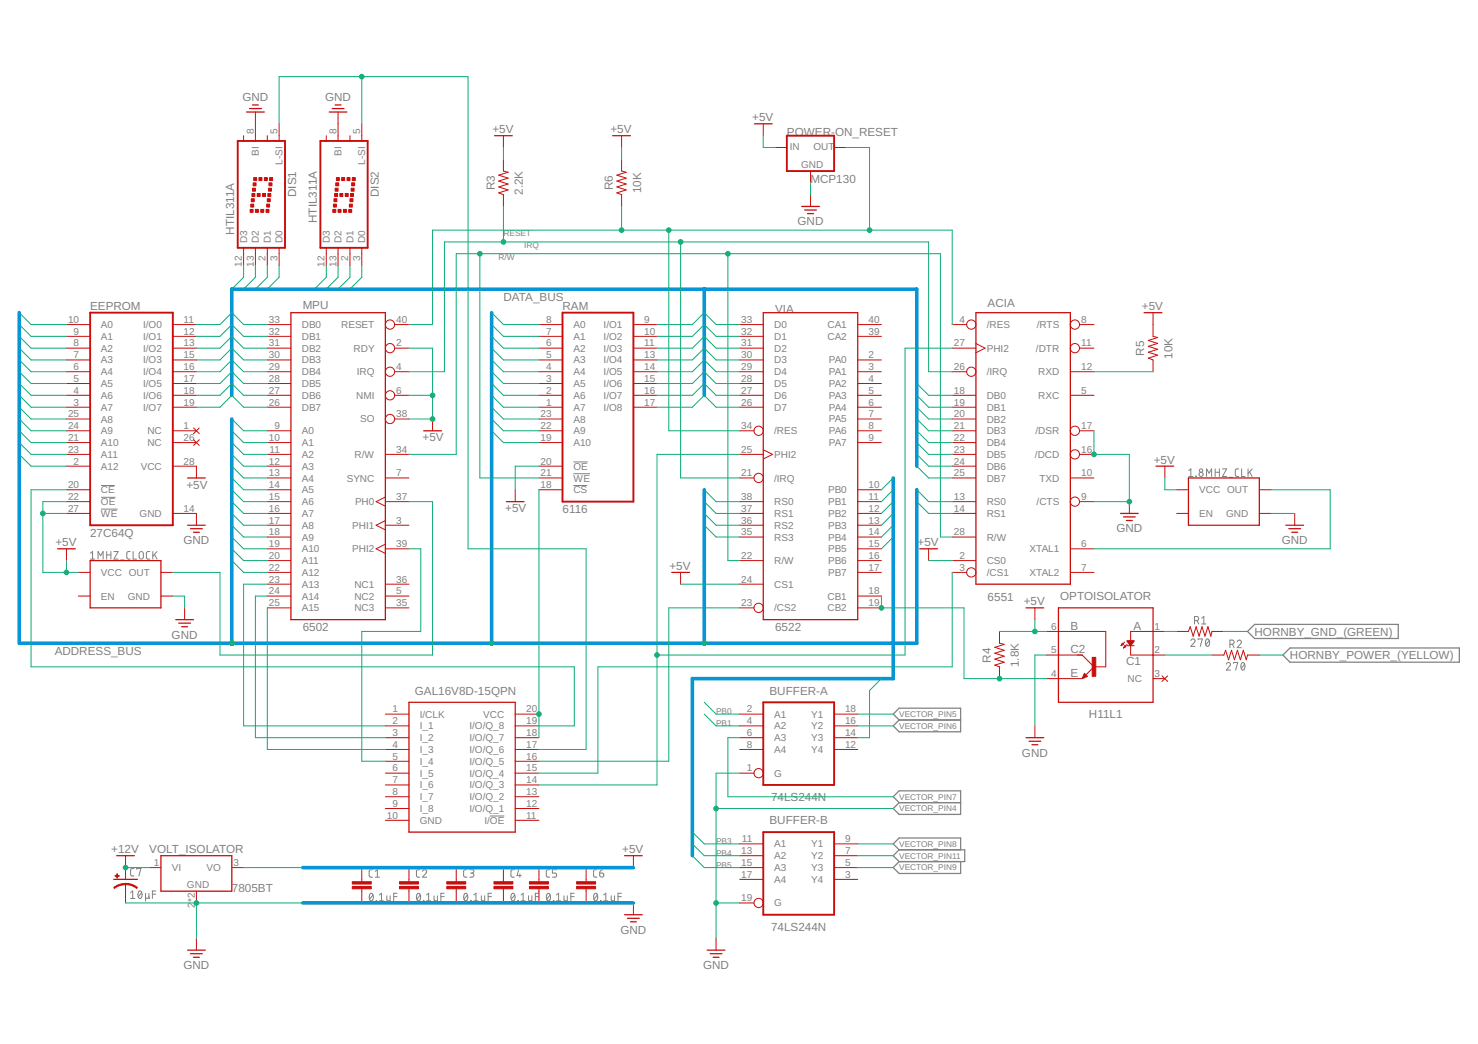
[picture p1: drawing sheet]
<svg xmlns="http://www.w3.org/2000/svg" width="297mm" height="210mm" viewBox="0 0 297 210" stroke-linecap="round" stroke-linejoin="round" font-family="sans-serif">
<g fill="none" stroke="#808080" stroke-width=".2">
<path d="M20.3 97.6h2.8M20.3 100h2.9M115.2 97.6h2.8M115.2 92.9h2.9M115.2 95.2h3.4M238.9 94.6l.4-.3v1.5M238.9 95.8h.9M240.3 95.7l.1 .1zM242.5 95.8v-1.5l.5 .8 .5-.8v1.5M244.2 94.3v1.5M244.2 95h.9M245.1 94.3v1.5"/>
<path d="M245.7 94.3h.8l-.8 1.5h.8M247 96h.7M248.9 94.3h-.4l-.2 .3v1l.3 .2h.3M249.5 94.3v1.5h.7M250.8 94.3v1.5M251.1 94.9l.6 .9M251.7 94.3l-.9 .9M18.2 111.2l.4-.3v1.5M18.2 112.4h.8M19.7 112.4v-1.5l.5 .8 .5-.8v1.5M20.3 102.4h3.3M21.4 110.9v1.5"/>
<path d="M21.4 111.6h.9M22.3 110.9v1.5M22.9 110.9h.8l-.8 1.5h.8M24.3 112.6h.6M26.2 110.9h-.5l-.2 .3v1l.3 .2h.4M26.8 110.9v1.5h.6M28.1 111l.5-.1 .2 .2v.9a.42 .42 0 0 1-.4 .4 .42 .42 0 0 1-.4-.4zM30.1 110.9h-.5l-.2 .3v1l.4 .2h.3M30.7 110.9v1.5M31.1 111.5l.5 .9M31.6 110.9l-.9 .9M239.3 128.8a.42 .42 0 0 1 .6-.3 .42 .42 0 0 1 .2 .6l-.8 .9h.9"/>
<path d="M240.1 124.8h.4a.41 .41 0 0 0 .4-.4 .41 .41 0 0 0-.4-.4h-.4v1.5M240.6 124.8l.3 .7M240.8 128.6v-.1h.8l-.4 1.5M241.5 124.3l.4-.3v1.5M241.5 125.5h.9M242.4 128.5h.3a.88 .88 0 0 1 0 1.5 .96 .96 0 0 1-.3-1.5zM243 128.8l-.7 .8M246.5 133.5a.41 .41 0 0 1 .6-.3 .41 .41 0 0 1 .1 .7l-.7 .8h.8M247.2 129.5h.4a.42 .42 0 0 0 .4-.4 .42 .42 0 0 0-.4-.4h-.4v1.5M247.7 129.5l.3 .7M247.9 133.4v-.2h.9l-.5 1.5M248.6 129a.42 .42 0 0 1 .6-.3 .42 .42 0 0 1 .2 .7l-.8 .8h.9"/>
<path d="M249.6 133.3l.2-.1a.9 .9 0 0 1 0 1.5 .96 .96 0 0 1-.2-1.4zM250.1 133.5l-.6 .9M26.2 179.5l.5-.4v1.5M26.9 174.6h-.4l-.3 .3 .1 1 .2 .2h.4M27.5 174.8v-.2h.8l-.4 1.5M27.9 179.2l.2-.1a.88 .88 0 0 1 0 1.5 .96 .96 0 0 1-.2-1.4zM28.5 179.5l-.7 .8M29.3 179.6v1.5M29.9 179.6v.9l.2 .1M30.6 179.8h.7M31.3 179.1h-.7v1.5M74.4 179.7l.2-.1a.9 .9 0 0 1 0 1.5 .98 .98 0 0 1-.2-1.4z"/>
<path d="M74.9 174.9h-.5l-.2 .3v1l.2 .1 .5 .1M75 179.9l-.7 .9M75.4 176.4h.9M75.4 175.2l.4-.3v1.5M76.2 179.9l.5-.3v1.5M79.8 179.6h-.7v1.5M83.9 179.7l.2-.1a.9 .9 0 0 1 0 1.5 .94 .94 0 0 1-.2-1.4zM84.4 174.9h-.5l-.2 .3v1l.2 .1 .5 .1M84.5 179.9l-.7 .9M84.9 175.2a.41 .41 0 0 1 .6-.3 .41 .41 0 0 1 .1 .6l-.7 .9h.8M85.7 179.9l.4-.3v1.5M89.3 179.6h-.7v1.5"/>
<path d="M93.4 179.7l.2-.1a.9 .9 0 0 1 0 1.5 .98 .98 0 0 1-.2-1.4zM93.9 174.9h-.5l-.2 .3v1l.2 .1 .5 .1M93.9 179.9l-.6 .9M94.4 174.9h.7l.1 .2-.1 .4h-.5M94.8 175.5a.41 .41 0 0 1 .5 .4 .41 .41 0 0 1-.5 .5h-.4M95.2 179.9l.5-.3v1.5M98.5 164.1h2.9M98.8 179.6h-.7v1.5M102.9 179.7l.2-.1a.9 .9 0 0 1 0 1.5 .94 .94 0 0 1-.2-1.4zM103.4 174.9h-.5l-.2 .3v1l.2 .1 .5 .1M103.4 179.9l-.6 .9M104.2 174.9l-.3 1.1h.8"/>
<path d="M104.5 175.7v.7M104.7 179.9l.4-.3v1.5M108.3 179.6h-.7v1.5M110 179.7l.2-.1a.9 .9 0 0 1 0 1.5 .98 .98 0 0 1-.2-1.4zM110.5 174.9h-.5l-.2 .3v1l.2 .1 .5 .1M110.6 179.9l-.7 .9M111.8 179.9l.5-.3v1.5M111.9 174.9h-.9v.6h.5a.42 .42 0 0 1 .4 .4 .42 .42 0 0 1-.4 .5h-.5M115.4 179.6h-.7v1.5M119.5 179.7l.2-.1a.9 .9 0 0 1 0 1.5 .94 .94 0 0 1-.2-1.4zM120 174.9h-.5l-.2 .3v1l.2 .1 .5 .1M120.1 179.9l-.7 .9"/>
<path d="M120.5 175.5h.5a.42 .42 0 0 1 .4 .5 .42 .42 0 0 1-.5 .4 .42 .42 0 0 1-.4-.4zM121.2 174.9l-.6 .2-.1 .4M121.3 179.9l.5-.3v1.5M124.9 179.6h-.7v1.5M26.2 180.6h.9M29.3 180.3l.2 .3h.3l.1-.3M75.6 181l.1 .1zM76.2 181.1h.9M77.7 180.1l.1 .9 .2 .1h.4v-1M79.1 180.3h.7M85.1 181l.1 .1zM85.7 181.1h.9"/>
<path d="M87.2 180.1v.9l.3 .1h.4v-1M88.6 180.3h.7M94.6 181l.1 .1zM95.2 181.1h.9M96.7 180.1v.8l.3 .2h.4v-1M98.1 180.3h.7M104.1 181l.1 .1zM104.7 181.1h.9M106.2 180.1v.9l.3 .1h.4v-1M107.6 180.3h.7M111.2 181l.1 .1zM111.8 181.1h.9"/>
<path d="M113.3 180.1l.1 .9 .2 .1h.4v-1M114.7 180.3h.7M120.7 181l.1 .1zM121.3 181.1h.9M122.8 180.1l.1 .9 .2 .1h.4v-1M124.2 180.3h.7"/>
<circle cx="241.4" cy="95.4" r=".43"/>
<circle cx="241.4" cy="94.6" r=".34"/>
</g>
<path d="M250.7 127l1.4-1.5h28.9v2.9h-28.9zM259.2 130.3h34.1v2.8h-34.1l-1.4-1.4zM179.5 143.6l1.2-1.2h12.4v4.7h-12.4l-1.2-1.2 1.2-1.1zM180.7 159h12.4v4.7h-12.4l-1.2-1.1 1.2-1.2-1.2-1.2zM180.7 144.8h12.4M180.7 161.4h12.4M180.7 170.9l-1.2-1.2 1.2-1.2h12.4v2.4M180.7 173.2l-1.2 1.2 1.2 1.2h12.4v-2.4M180.7 170.9h13.2v2.3h-13.2M180.7 170.9l-1.2 1.1 1.2 1.2" fill="none" stroke="#808080" stroke-width=".25"/>
<path d="M47.8 28.3h9.5v21.5h-9.5zM64.4 28.3h9.5v21.5h-9.5zM158.1 27.3h9.5v7.1h-9.5zM18.1 62.9h16.6v42.7h-16.6zM113.1 62.9h14.2v38h-14.2zM153.4 141.2h14.2v16.6h-14.2zM153.4 167.3h14.2v16.6h-14.2z" fill="none" stroke="#c90d0c" stroke-width=".38"/>
<g fill="none" stroke="#c90d0c" stroke-width=".2">
<path d="M49 27.3v1.2M51.3 22.5v6M53.7 27.3v1.2M56.1 24.9v3.6M65.6 27.3v1.2M67.9 22.5v6M70.3 27.3v1.2M72.7 24.9v3.6M101.2 27.3v2.4M101.2 32v2.4l.9 .2-1.9 .6 1.9 .6-1.9 .6 1.9 .6-1.9 .6 1.9 .6-1.9 .6 1 .3v2.4M124.9 32v2.4l1 .2-1.9 .6 1.9 .6-1.9 .6 1.9 .6-1.9 .6 1.9 .6-1.9 .6 .9 .3v2.4M124.9 27.3v2.4"/>
<path d="M153.4 24.9v2.4M155.8 29.7h2.3M162.9 34.4v2.4M162.9 39.1v2.4M167.6 29.7h2.4M49 49.8v3.6M51.3 49.8v3.6M53.7 49.8v3.6M56.1 49.8v3.6M65.6 49.8v3.6M67.9 49.8v3.6M70.3 49.8v3.6"/>
<path d="M72.7 49.8v3.6M13.4 79.5h4.7M13.4 77.1h4.7M13.4 74.7h4.7M13.4 72.4h4.7M13.4 70h4.7M13.4 67.6h4.7M13.4 65.3h4.7M34.7 79.5h4.8M34.7 77.1h4.8M34.7 74.7h4.8M34.7 72.4h4.8"/>
<path d="M34.7 70h4.8M34.7 67.6h4.8M34.7 65.3h4.8M53.7 79.5h4.8M53.7 77.1h4.8M53.7 74.7h4.8M53.7 72.4h4.8M53.7 70h4.8M53.7 67.6h4.8M53.7 65.3h4.8M79.3 79.5h2.9M79.3 74.7h2.9"/>
<path d="M79.3 70h2.9M79.3 65.3h2.9M108.3 79.5h4.8M108.3 77.1h4.8M108.3 74.7h4.8M108.3 72.4h4.8M108.3 70h4.8M108.3 67.6h4.8M108.3 65.3h4.8M127.3 79.5h4.7M127.3 77.1h4.7M127.3 74.7h4.7"/>
<path d="M127.3 72.4h4.7M127.3 70h4.7M127.3 67.6h4.7M127.3 65.3h4.7M148.7 79.5h4.7M148.7 77.1h4.7M148.7 74.7h4.7M148.7 72.4h4.7M148.7 70h4.7M148.7 67.6h4.7M148.7 65.3h4.7M172.4 79.5h4.7"/>
<path d="M172.4 77.1h4.7M172.4 74.7h4.7M172.4 72.4h4.7M172.4 67.6h4.7M172.4 65.3h4.7M191.4 79.5h4.7M191.4 74.7h2.9M191.4 70h4.7M191.4 65.3h2.9M196.1 69.1l1.9 .9-1.9 .9M215.1 79.5h4.8M215.1 74.7h4.8"/>
<path d="M217 70h2.9M217 65.3h2.9M231.7 62.9v4.7l1 .3-1.9 .6 1.9 .5-1.9 .6 1.9 .6-1.9 .6 1.9 .6-1.9 .6 .9 .4v2.3M13.4 89h4.7M13.4 93.7h4.7M13.4 81.9h4.7M13.4 98.5h4.7M13.4 91.4h4.7M13.4 86.6h4.7M13.4 84.2h4.7M34.7 89h4.8M34.7 93.7h4.8v2.4"/>
<path d="M34.7 81.9h4.8M34.7 86.6h4.8M38.9 88.4l1.1 1.2M38.9 86l1.1 1.2M40 88.4l-1.1 1.2M40 86l-1.1 1.2M53.7 89h4.8M53.7 93.7h4.8M53.7 81.9h4.8M53.7 98.5h4.8M53.7 91.4h4.8M53.7 86.6h4.8"/>
<path d="M53.7 96.1h4.8M77.4 91.4h4.8M77.4 96.1h4.8M77.4 99.9l-1.8 1 1.8 .9M79.3 84.2h2.9M86.9 84.2v2.4M103.5 98.5v2.4M108.3 89h4.8M108.3 93.7h4.8M108.3 81.9h4.8M108.3 98.5h4.8M108.3 86.6h4.8"/>
<path d="M108.3 84.2h4.8M108.3 96.1h4.8M127.3 81.9h4.7M148.7 81.9h4.7M148.7 91.4h4.7M148.7 86.6h2.9M148.7 96.1h2.9M153.4 90.4l1.9 1-1.9 .9M172.4 89h4.7M172.4 81.9h4.7M172.4 98.5h4.7M172.4 86.6h4.7"/>
<path d="M172.4 84.2h4.7M191.4 89h4.7M191.4 93.7h4.7M191.4 81.9h4.7M191.4 91.4h4.7M191.4 86.6h4.7M191.4 84.2h4.7M191.4 96.1h4.7M215.1 96.1h4.8M217 91.4h2.9M217 86.6h2.9M234.1 93.7v2.4"/>
<path d="M236.5 98.5h2.3M253.1 98.5h2.4M13.4 100.9h4.7M13.4 103.2h4.7M13.4 110.3v2.4M15.7 119.8h2.4M15.7 115.1h2.4M32.3 119.8h2.4M32.3 115.1h2.4M34.7 103.2h4.8v2.4M53.7 100.9h4.8M53.7 103.2h4.8"/>
<path d="M53.7 119.8h4.8M53.7 117.5h4.8M53.7 115.1h4.8M53.7 112.7h4.8M53.7 110.3h4.8M53.7 108h4.8M53.7 105.6h4.8M77.4 100.9h4.8M77.4 119.8h4.8M77.4 117.5h4.8M77.4 110.3h4.8M77.4 105.6h4.8"/>
<path d="M77.4 109.4l-1.8 .9 1.8 1M77.4 104.7l-1.8 .9 1.8 .9M136.8 115.1v2.4M148.7 100.9h4.7M148.7 103.2h4.7M148.7 117.5h4.7M148.7 112.7h4.7M148.7 108h4.7M148.7 105.6h4.7M172.4 100.9h4.7M172.4 103.2h4.7M172.4 119.8h4.7"/>
<path d="M172.4 115.1h4.7M172.4 112.7h4.7M172.4 110.3h4.7M172.4 108h4.7M172.4 105.6h4.7M186.6 110.3v2.4M191.4 100.9h4.7M191.4 103.2h4.7M191.4 115.1h2.9M191.4 112.7h4.7M191.4 108h4.7M215.1 115.1h4.8"/>
<path d="M215.1 110.3h4.8M217 100.9h2.9M227 100.9v2.3M236.5 103.2h2.3M253.1 103.2h2.4M260.2 103.2v2.4M37.1 122.2v2.4M53.7 122.2h4.8M77.4 122.2h4.8M148.7 122.2h2.9M172.4 122.2h4.7M200.9 127v2.3l.9 .3-1.9 .6 1.9 .5-1.9 .6 1.9 .6-1.9 .6 1.9 .6-1.9 .6 1 .4v2.3"/>
<path d="M208 122.2v2.4M210.4 131.7h7.1l2.4 2.4M210.4 127h11.8v7.1h-2.3M219.9 134.1l-2.4 2.3h-7.1M225.6 129.3l.2 .3-.5 .2zM226 129.8l.3 .2-.5 .3zM226 129.1l-.7 .7M226.5 129.8h1.4M226.5 129.6l-.7 .7M231.7 136.4h2.4M233.5 135.9l1.2 1.1M234.1 127h-6.9v4.7h6.9"/>
<path d="M234.7 135.9l-1.2 1.1M236.5 127h2.3l.4-1 .6 1.9 .6-1.9 .6 1.9 .6-1.9 .6 1.9 .6-1.9 .6 1.9 .2-.9h2.4M243.6 131.7h2.4l.3-1 .6 2 .6-2 .6 2 .6-2 .6 2 .6-2 .6 2 .2-1h2.4M77.4 143.6h4.8M77.4 145.9h4.8M77.4 148.3h4.8M77.4 150.7h4.8M77.4 153.1h4.8M77.4 155.4h4.8M77.4 157.8h4.8M103.5 143.6h4.8M103.5 145.9h4.8"/>
<path d="M103.5 148.3h4.8M103.5 150.7h4.8M103.5 153.1h4.8M103.5 155.4h4.8M103.5 157.8h4.8M148.7 143.6h4.7M148.7 145.9h4.7M148.7 148.3h4.7M148.7 150.7h4.7M148.7 155.4h2.9M167.6 143.6h4.8M167.6 145.9h4.8"/>
<path d="M167.6 148.3h4.8M167.6 150.7h4.8M208 145.9v2.4M25.2 172v4.8M25.2 177.8v3.7M30 174.4h2.3M39.5 179.2v2.3M46.6 174.4h2.4M72.7 174.4v2.9M72.7 178.7v2.8M77.4 160.2h4.8M77.4 162.6h4.8"/>
<path d="M77.4 164.9h4.8M82.2 174.4v2.9M82.2 178.7v2.8M91.7 174.4v2.9M91.7 178.7v2.8M101.2 174.4v2.9M101.2 178.7v2.8M103.5 160.2h4.8M103.5 162.6h4.8M103.5 164.9h4.8M108.3 174.4v2.9M108.3 178.7v2.8"/>
<path d="M117.8 174.4v2.9M117.8 178.7v2.8M127.3 172v2.4M148.7 169.7h4.7M148.7 172h4.7M148.7 174.4h4.7M148.7 176.8h4.7M167.6 169.7h4.8M167.6 172h4.8M167.6 174.4h4.8M167.6 176.8h4.8M39.5 188.7v2.3"/>
<path d="M127.3 181.5v2.4M143.9 188.7v2.3M148.7 181.5h2.9"/>
<circle cx="78.4" cy="70" r=".93"/>
<circle cx="78.4" cy="79.5" r=".93"/>
<circle cx="78.4" cy="65.3" r=".93"/>
<circle cx="78.4" cy="74.7" r=".93"/>
<circle cx="195.2" cy="74.7" r=".93"/>
<circle cx="195.2" cy="65.3" r=".93"/>
<circle cx="216" cy="65.3" r=".93"/>
<circle cx="216" cy="70" r=".93"/>
<circle cx="78.4" cy="84.2" r=".93"/>
<circle cx="152.5" cy="86.6" r=".93"/>
<circle cx="152.5" cy="96.1" r=".93"/>
<circle cx="216" cy="86.6" r=".93"/>
<circle cx="216" cy="91.4" r=".93"/>
<circle cx="195.2" cy="115.1" r=".93"/>
<circle cx="216" cy="100.9" r=".93"/>
<circle cx="152.5" cy="122.2" r=".93"/>
<circle cx="152.5" cy="155.4" r=".93"/>
<circle cx="152.5" cy="181.5" r=".93"/>
</g>
<g fill="none" stroke="#c90d0c" stroke-width=".25">
<path d="M49.6 22.5h3.5M50.1 21.8h2.4M50.7 21.1h1.2M66.2 22.5h3.5M66.8 21.8h2.3M67.4 21.1h1.1M99.4 27.3h3.6M123.1 27.3h3.6M151.6 24.9h3.6M161.1 41.5h3.6M161.7 42.2h2.4M162.3 42.9h1.2"/>
<path d="M58.5 62.9h18.9v61.7h-18.9zM153.4 62.9h19v61.7h-19zM196.1 62.9h19v54.6h-19zM229.9 62.9h3.6M37.7 96.1h3.6M85.2 86.6h3.5M232.3 93.7h3.6M238.8 96.1h14.3v9.5h-14.3zM11.6 110.3h3.5M18.1 112.7h14.2v9.5h-14.2zM37.7 105.6h3.6M38.3 106.3h2.4"/>
<path d="M38.9 107h1.2M101.8 100.9h3.5M135 115.1h3.6M184.8 110.3h3.6M225.2 103.2h3.5M225.8 103.9h2.4M226.4 104.6h1.2M258.4 105.6h3.6M259 106.3h2.4M259.6 107h1.2M35.3 124.6h3.6M35.9 125.3h2.4"/>
<path d="M36.5 126h1.2M206.2 122.2h3.6M212.7 122.2h19v19h-19zM82.2 141.2h21.3v26.1h-21.3zM206.2 148.3h3.6M206.8 149h2.4M207.4 149.7h1.2M22.9 176.8h4.7M23.5 172h3.5M32.3 172h14.3v7.2h-14.3zM125.5 172h3.6M37.7 191h3.6"/>
<path d="M38.3 191.7h2.4M38.9 192.5h1.2M125.5 183.9h3.6M126.1 184.6h2.4M126.7 185.3h1.2M142.1 191h3.6M142.7 191.7h2.4M143.3 192.5h1.2"/>
</g>
<g fill="#c90d0c" stroke="#c90d0c" stroke-width=".2">
<path d="M53.5 42.1h.6v.6h-.6z"/>
<path d="M52.4 42.1h.6v.6h-.6z"/>
<path d="M51.3 42.1h.6v.6h-.6z"/>
<path d="M50.3 42.1h.6v.6h-.6z"/>
<path d="M53.6 41h.6v.6h-.6z"/>
<path d="M53.7 40h.6v.6h-.6z"/>
<path d="M53.8 38.9h.6v.6h-.6z"/>
<path d="M54 37.8h.5v.6h-.5z"/>
<path d="M54.1 36.8h.6v.6h-.6z"/>
<path d="M52.8 38.9h.6v.6h-.6z"/>
<path d="M54.2 35.7h.6v.6h-.6z"/>
<path d="M51.7 38.9h.6v.6h-.6z"/>
<path d="M50.6 38.9h.6v.6h-.6z"/>
<path d="M50.4 41h.6v.6h-.6z"/>
<path d="M50.5 40h.6v.6h-.6z"/>
<path d="M50.7 37.8h.6v.6h-.6z"/>
<path d="M50.9 36.8h.6v.6h-.6z"/>
<path d="M51 35.7h.6v.6h-.6z"/>
<path d="M53.1 35.7h.6v.6h-.6z"/>
<path d="M52 35.7h.6v.6h-.6z"/>
<path d="M70.1 42.1h.6v.6h-.6z"/>
<path d="M69 42.1h.6v.6h-.6z"/>
<path d="M67.9 42.1h.6v.6h-.6z"/>
<path d="M66.9 42.1h.6v.6h-.6z"/>
<path d="M70.2 41h.6v.6h-.6z"/>
<path d="M70.3 40h.6v.6h-.6z"/>
<path d="M70.4 38.9h.6v.6h-.6z"/>
<path d="M70.6 37.8h.6v.6h-.6z"/>
<path d="M70.7 36.8h.6v.6h-.6z"/>
<path d="M69.4 38.9h.6v.6h-.6z"/>
<path d="M70.8 35.7h.6v.6h-.6z"/>
<path d="M68.3 38.9h.6v.6h-.6z"/>
<path d="M67.2 38.9h.6v.6h-.6z"/>
<path d="M67 41h.6v.6h-.6z"/>
<path d="M67.1 40h.6v.6h-.6z"/>
<path d="M67.4 37.8h.5v.6h-.5z"/>
<path d="M67.5 36.8h.6v.6h-.6z"/>
<path d="M67.6 35.7h.6v.6h-.6z"/>
<path d="M69.7 35.7h.6v.6h-.6z"/>
<path d="M68.7 35.7h.6v.6h-.6z"/>
<path d="M70.8 178.2h3.8v.5h-3.8z"/>
<path d="M70.8 177.3h3.8v.4h-3.8z"/>
<path d="M80.3 178.2h3.8v.5h-3.8z"/>
<path d="M80.3 177.3h3.8v.4h-3.8z"/>
<path d="M89.8 178.2h3.8v.5h-3.8z"/>
<path d="M89.8 177.3h3.8v.4h-3.8z"/>
<path d="M99.3 178.2h3.8v.5h-3.8z"/>
<path d="M99.3 177.3h3.8v.4h-3.8z"/>
<path d="M106.4 178.2h3.8v.5h-3.8z"/>
<path d="M106.4 177.3h3.8v.4h-3.8z"/>
<path d="M115.9 178.2h3.8v.5h-3.8z"/>
<path d="M115.9 177.3h3.8v.4h-3.8z"/>
<path d="M23.1 176h.9v.2h-.9z"/>
<path d="M23.5 175.7h.1v.8h-.1z"/>
<path d="M219.5 132.2h.7v3.8h-.7z"/>
</g>
<g fill="#c90d0c" stroke="#c90d0c" stroke-width=".2">
<path d="M25.2 177.6l1.3 .2 1.1 .6-.1 .2-1.3-.6-1-.2z" fill-rule="evenodd"/>
<path d="M22.9 178.4l1.1-.6 1.2-.2v.3l-1.4 .2-.8 .5z" fill-rule="evenodd"/>
<path d="M217.9 135.4l.7 .6-1 .4z" fill-rule="evenodd"/>
<path d="M226.5 128.8l1.5 .1-.8 1z" fill-rule="evenodd"/>
</g>
<path d="M141.5 58.1v21.4M3.9 62.9v66.4h180.4v-30.8M46.6 79.5v-21.4h137.7v35.6M98.8 62.9v66.4M46.6 84.2v45.1M141.5 98.5v30.8M179.5 96.1v40.3h-40.4v35.6M60.8 174.4h66.5M60.8 181.5h66.5" fill="none" stroke="#0696d7" stroke-width=".72"/>
<g fill="#0dab76" stroke="#0dab76" stroke-width=".2">
<circle cx="46.6" cy="129.3" r=".47"/>
<circle cx="98.8" cy="129.3" r=".47"/>
<circle cx="141.5" cy="129.3" r=".47"/>
<circle cx="208" cy="127" r=".47"/>
<circle cx="86.9" cy="84.2" r=".47"/>
<circle cx="86.9" cy="79.5" r=".47"/>
<circle cx="13.4" cy="115.1" r=".47"/>
<circle cx="8.6" cy="103.2" r=".47"/>
<circle cx="108.3" cy="143.6" r=".47"/>
<circle cx="219.9" cy="91.4" r=".47"/>
<circle cx="227" cy="100.9" r=".47"/>
<circle cx="39.5" cy="181.5" r=".47"/>
<circle cx="72.7" cy="15.4" r=".47"/>
<circle cx="132" cy="131.7" r=".47"/>
<circle cx="136.8" cy="48.6" r=".47"/>
<circle cx="101.2" cy="48.6" r=".47"/>
<circle cx="25.2" cy="174.4" r=".47"/>
<circle cx="124.9" cy="46.3" r=".47"/>
<circle cx="134.4" cy="46.3" r=".47"/>
<circle cx="174.8" cy="46.3" r=".47"/>
<circle cx="200.9" cy="136.4" r=".47"/>
<circle cx="177.1" cy="122.2" r=".47"/>
<circle cx="143.9" cy="162.6" r=".47"/>
<circle cx="143.9" cy="181.5" r=".47"/>
<circle cx="96.4" cy="51" r=".47"/>
<circle cx="146.3" cy="51" r=".47"/>
</g>
<g fill="none" stroke="#0dab76" stroke-width=".2">
<path d="M72.7 15.4v9.5M56.1 24.9v-9.5h38v94.9h23.7v40.4h-9.5M101.2 29.7v2.3M124.9 29.7v2.3M153.4 27.3v2.4h2.4M162.9 36.8v2.3M170 29.7h4.8v16.6M49 53.4v2.4l-2.4 2.3M51.3 53.4v2.4l-2.3 2.3M53.7 53.4v2.4l-2.4 2.3M56.1 53.4v2.4l-2.4 2.3M65.6 53.4v2.4l-2.4 2.3"/>
<path d="M67.9 53.4v2.4l-2.3 2.3M70.3 53.4v2.4l-2.4 2.3M72.7 53.4v2.4l-2.4 2.3M96.4 51v45.1h11.9M101.2 41.5v7.1M124.9 41.5v4.8M134.4 46.3v40.3h14.3M136.8 48.6v47.5h11.9M146.3 51v61.7h2.4M3.9 77.1l2.3 2.4h7.2M3.9 67.6l2.3 2.4h7.2M3.9 62.9l2.3 2.4h7.2"/>
<path d="M3.9 65.3l2.3 2.3h7.2M3.9 70l2.3 2.4h7.2M3.9 72.4l2.3 2.3h7.2M3.9 74.7l2.3 2.4h7.2M3.9 79.5l2.3 2.4h7.2M39.5 79.5h4.7l2.4-2.4 2.4 2.4h4.7M39.5 70h4.7l2.4-2.4 2.4 2.4h4.7M39.5 65.3h4.7l2.4-2.4 2.4 2.4h4.7M39.5 67.6h4.7l2.4-2.3 2.4 2.3h4.7M39.5 72.4h4.7l2.4-2.4 2.4 2.4h4.7M39.5 74.7h4.7l2.4-2.3 2.4 2.3h4.7M39.5 77.1h4.7l2.4-2.4 2.4 2.4h4.7"/>
<path d="M82.2 70h4.7v14.2h-4.7M82.2 79.5h4.7M82.2 65.3h4.7v-19h104.5v19M82.2 74.7h7.1v-26.1h97.3v26.1h4.8M98.8 77.1l2.4 2.4h7.1M98.8 67.6l2.4 2.4h7.1M98.8 62.9l2.4 2.4h7.1M98.8 65.3l2.4 2.3h7.1M98.8 70l2.4 2.4h7.1M98.8 72.4l2.4 2.3h7.1M98.8 74.7l2.4 2.4h7.1M98.8 79.5l2.4 2.4h7.1"/>
<path d="M132 79.5h7.1l2.4-2.4 2.4 2.4h4.8M132 70h7.1l2.4-2.4 2.4 2.4h4.8M132 65.3h7.1l2.4-2.4 2.4 2.4h4.8M132 67.6h7.1l2.4-2.3 2.4 2.3h4.8M132 72.4h7.1l2.4-2.4 2.4 2.4h4.8M132 74.7h7.1l2.4-2.3 2.4 2.3h4.8M132 77.1h7.1l2.4-2.4 2.4 2.4h4.8M184.3 77.1l2.3 2.4h4.8M184.3 79.5l2.3 2.4h4.8M191.4 70h-9.5v61.7h-49.9M219.9 74.7h11.8M3.9 91.4l2.3 2.3h7.2"/>
<path d="M3.9 81.9l2.3 2.3h7.2M3.9 84.2l2.3 2.4h7.2M3.9 86.6l2.3 2.4h7.2M3.9 89l2.3 2.4h7.2M13.4 98.5h-7.2v35.6h109.2v11.8h-7.1M39.5 81.9h4.7l2.4-2.4 2.4 2.4h4.7M46.6 91.4l2.4 2.3h4.7M46.6 98.5l2.4 2.4h4.7M46.6 96.1l2.4 2.4h4.7M46.6 84.2l2.4 2.4h4.7M46.6 86.6l2.4 2.4h4.7M46.6 89l2.4 2.4h4.7"/>
<path d="M46.6 93.7l2.4 2.4h4.7M82.2 91.4h9.5v-40.4h97.3v57h2.4M98.8 81.9l2.4 2.3h7.1M98.8 84.2l2.4 2.4h7.1M98.8 86.6l2.4 2.4h7.1M108.3 93.7h-4.8v4.8M108.3 98.5v49.8M132 81.9h7.1l2.4-2.4 2.4 2.4h4.8M141.5 98.5l2.4 2.4h4.8M148.7 91.4h-16.7v66.4h-23.7M179.5 96.1l-2.4 2.4M179.5 98.5l-2.4 2.4"/>
<path d="M184.3 91.4l2.3 2.3h4.8M184.3 81.9l2.3 2.3h4.8M184.3 98.5l2.3 2.4h4.8M184.3 84.2l2.3 2.4h4.8M184.3 86.6l2.3 2.4h4.8M184.3 89l2.3 2.4h4.8M184.3 93.7l2.3 2.4h4.8M219.9 86.6v4.8h7.1v9.5h-7.1M234.1 96.1v2.4h2.4M255.5 98.5h11.8v11.8h-47.4M8.6 103.2h4.8M13.4 112.7v2.4"/>
<path d="M13.4 100.9h-4.8v14.2h7.1M34.7 119.8h2.4v2.4M46.6 110.3l2.4 2.4h4.7M46.6 112.7l2.4 2.4h4.7M46.6 100.9l2.4 2.3h4.7M46.6 103.2l2.4 2.4h4.7M46.6 105.6l2.4 2.4h4.7M46.6 108l2.4 2.3h4.7M53.7 117.5h-4.7v28.4h28.4M53.7 119.8h-2.4v28.5h26.1M82.2 110.3h2.4v16.7h-11.9v26.1h4.7M82.2 100.9h4.7v30.8h-42.7v-16.6h-9.5"/>
<path d="M136.8 117.5h11.9M141.5 100.9l2.4 2.3h4.8M141.5 103.2l2.4 2.4h4.8M141.5 105.6l2.4 2.4h4.8M177.1 119.8v2.4h16.6v14.2h16.7M179.5 100.9l-2.4 2.3M179.5 103.2l-2.4 2.4M179.5 105.6l-2.4 2.4M179.5 108l-2.4 2.3M184.3 100.9l2.3 2.3h4.8M186.6 112.7h4.8M191.4 115.1v19h-71.2v21.3h-11.9"/>
<path d="M255.5 103.2h4.7M53.7 122.2v28.5h23.7M148.7 122.2h-14.3v30.9h-26.1M177.1 136.4l-2.3 2.4v9.5h-2.4M200.9 127h9.5M208 124.6v2.4M210.4 131.7h-2.4v14.2M234.1 127h2.4M234.1 131.7h9.5M246 127h4.7M253.1 131.7h4.7M141.5 143.6l2.4 2.3h4.8"/>
<path d="M141.5 141.2l2.4 2.4h4.8M148.7 148.3h-2.4v11.9h33.2M148.7 155.4h-4.8v33.3M172.4 145.9h7.1M172.4 143.6h7.1M25.2 174.4h4.8M49 174.4h11.8M139.1 172l2.4 2.4h7.2M139.1 167.3l2.4 2.4h7.2M139.1 169.7l2.4 2.3h7.2M143.9 162.6h35.6M172.4 174.4h7.1"/>
<path d="M172.4 169.7h7.1M172.4 172h7.1M25.2 181.5h35.6M39.5 181.5v7.2M143.9 181.5h4.8"/>
</g>
<g font-size="2.3" fill="#808080">
<text x="48.7" y="20.4">GND</text>
<text x="65.3" y="20.4">GND</text>
<text x="98.9" y="26.8">+5V</text>
<text x="122.7" y="26.8">+5V</text>
<text x="151.2" y="24.4">+5V</text>
<text x="158.1" y="27.3">POWER-ON_RESET</text>
<text x="59.5" y="39.6" transform="rotate(-90 59.5 39.6)">DIS1</text>
<text x="76.1" y="39.6" transform="rotate(-90 76.1 39.6)">DIS2</text>
<text x="99.4" y="38.3" transform="rotate(-90 99.4 38.3)">R3</text>
<text x="105.1" y="39.2" transform="rotate(-90 105.1 39.2)">2.2K</text>
<text x="123.2" y="38.3" transform="rotate(-90 123.2 38.3)">R6</text>
<text x="128.8" y="38.9" transform="rotate(-90 128.8 38.9)">10K</text>
<text x="162.9" y="36.8">MCP130</text>
<text x="47.1" y="47.2" transform="rotate(-90 47.1 47.2)">HTIL311A</text>
<text x="63.7" y="44.9" transform="rotate(-90 63.7 44.9)">HTIL311A</text>
<text x="160.3" y="45.3">GND</text>
<text x="18.1" y="62.3">EEPROM</text>
<text x="60.8" y="62.2">MPU</text>
<text x="101.2" y="60.5">DATA_BUS</text>
<text x="113" y="62.3">RAM</text>
<text x="155.8" y="62.9">VIA</text>
<text x="198.5" y="61.7">ACIA</text>
<text x="229.5" y="62.4">+5V</text>
<text x="230" y="71.5" transform="rotate(-90 230 71.5)">R5</text>
<text x="235.6" y="72.1" transform="rotate(-90 235.6 72.1)">10K</text>
<text x="84.9" y="88.7">+5V</text>
<text x="231.9" y="93.3">+5V</text>
<text x="37.5" y="98.2">+5V</text>
<text x="18.1" y="108">27C64Q</text>
<text x="101.5" y="103">+5V</text>
<text x="113" y="103.2">6116</text>
<text x="224.4" y="107">GND</text>
<text x="11.1" y="109.9">+5V</text>
<text x="36.9" y="109.4">GND</text>
<text x="184.4" y="109.9">+5V</text>
<text x="257.6" y="109.4">GND</text>
<text x="134.5" y="114.6">+5V</text>
<text x="198.5" y="120.9">6551</text>
<text x="205.8" y="121.7">+5V</text>
<text x="213.1" y="120.7">OPTOISOLATOR</text>
<text x="11" y="131.7">ADDRESS_BUS</text>
<text x="34.5" y="128.4">GND</text>
<text x="60.8" y="127">6502</text>
<text x="155.8" y="127">6522</text>
<text x="215.1" y="131.3">C2</text>
<text x="215.1" y="126.6">B</text>
<text x="227.8" y="126.6">A</text>
<text x="252.1" y="127.8">HORNBY_GND_(GREEN)</text>
<text x="199.1" y="133.2" transform="rotate(-90 199.1 133.2)">R4</text>
<text x="204.8" y="134.1" transform="rotate(-90 204.8 134.1)">1.8K</text>
<text x="215.1" y="136.1">E</text>
<text x="226.3" y="133.7">C1</text>
<text x="259.3" y="132.5">HORNBY_POWER_(YELLOW)</text>
<text x="83.4" y="139.6">GAL16V8D-15QPN</text>
<text x="154.7" y="139.6">BUFFER-A</text>
<text x="218.8" y="144.4">H11L1</text>
<text x="205.4" y="152.1">GND</text>
<text x="155" y="161">74LS244N</text>
<text x="154.7" y="165.8">BUFFER-B</text>
<text x="22.3" y="171.6">+12V</text>
<text x="30" y="171.5">VOLT_ISOLATOR</text>
<text x="125.1" y="171.6">+5V</text>
<text x="46.6" y="179.4">7805BT</text>
<text x="124.7" y="187.7">GND</text>
<text x="155" y="187.1">74LS244N</text>
<text x="36.9" y="194.8">GND</text>
<text x="141.3" y="194.8">GND</text>
</g>
<g font-size="2" fill="#808080">
<text x="51" y="26.9" transform="rotate(-90 51 26.9)">8</text>
<text x="55.8" y="26.9" transform="rotate(-90 55.8 26.9)">5</text>
<text x="67.6" y="26.9" transform="rotate(-90 67.6 26.9)">8</text>
<text x="72.4" y="26.9" transform="rotate(-90 72.4 26.9)">5</text>
<text x="52" y="31.3" transform="rotate(-90 52 31.3)">BI</text>
<text x="56.8" y="33.1" transform="rotate(-90 56.8 33.1)">L-SI</text>
<text x="68.7" y="31.3" transform="rotate(-90 68.7 31.3)">BI</text>
<text x="73.4" y="33.1" transform="rotate(-90 73.4 33.1)">L-SI</text>
<text x="158.7" y="30.2">IN</text>
<text x="161" y="33.7">GND</text>
<text x="163.5" y="30.2">OUT</text>
<text x="48.6" y="53.6" transform="rotate(-90 48.6 53.6)">12</text>
<text x="49.7" y="48.8" transform="rotate(-90 49.7 48.8)">D3</text>
<text x="51" y="53.6" transform="rotate(-90 51 53.6)">13</text>
<text x="52.1" y="48.8" transform="rotate(-90 52.1 48.8)">D2</text>
<text x="53.4" y="52.5" transform="rotate(-90 53.4 52.5)">2</text>
<text x="54.4" y="48.8" transform="rotate(-90 54.4 48.8)">D1</text>
<text x="55.8" y="52.5" transform="rotate(-90 55.8 52.5)">3</text>
<text x="56.8" y="48.8" transform="rotate(-90 56.8 48.8)">D0</text>
<text x="65.2" y="53.6" transform="rotate(-90 65.2 53.6)">12</text>
<text x="66.3" y="48.8" transform="rotate(-90 66.3 48.8)">D3</text>
<text x="67.6" y="53.6" transform="rotate(-90 67.6 53.6)">13</text>
<text x="68.7" y="48.8" transform="rotate(-90 68.7 48.8)">D2</text>
<text x="70" y="52.5" transform="rotate(-90 70 52.5)">2</text>
<text x="71" y="48.8" transform="rotate(-90 71 48.8)">D1</text>
<text x="72.4" y="52.5" transform="rotate(-90 72.4 52.5)">3</text>
<text x="73.4" y="48.8" transform="rotate(-90 73.4 48.8)">D0</text>
<text x="13.7" y="64.9">10</text>
<text x="20.3" y="66">A0</text>
<text x="28.8" y="66">I/O0</text>
<text x="36.9" y="64.9">11</text>
<text x="54" y="64.9">33</text>
<text x="60.6" y="66">DB0</text>
<text x="68.6" y="66">RESET</text>
<text x="79.6" y="64.9">40</text>
<text x="109.7" y="64.9">8</text>
<text x="115.2" y="66">A0</text>
<text x="121.3" y="66">I/O1</text>
<text x="129.5" y="64.9">9</text>
<text x="149" y="64.9">33</text>
<text x="155.6" y="66">D0</text>
<text x="166.3" y="66">CA1</text>
<text x="174.6" y="64.9">40</text>
<text x="192.8" y="64.9">4</text>
<text x="198.3" y="66">/RES</text>
<text x="208.4" y="66">/RTS</text>
<text x="217.3" y="64.9">8</text>
<text x="14.8" y="69.7">8</text>
<text x="14.8" y="67.3">9</text>
<text x="20.3" y="70.7">A2</text>
<text x="20.3" y="68.3">A1</text>
<text x="28.8" y="68.3">I/O1</text>
<text x="28.8" y="70.7">I/O2</text>
<text x="36.9" y="67.3">12</text>
<text x="36.9" y="69.7">13</text>
<text x="54" y="69.7">31</text>
<text x="54" y="67.3">32</text>
<text x="60.6" y="70.7">DB2</text>
<text x="60.6" y="68.3">DB1</text>
<text x="71.1" y="70.7">RDY</text>
<text x="79.6" y="69.7">2</text>
<text x="109.7" y="67.3">7</text>
<text x="109.7" y="69.7">6</text>
<text x="115.2" y="68.3">A1</text>
<text x="115.2" y="70.7">A2</text>
<text x="121.3" y="68.3">I/O2</text>
<text x="121.3" y="70.7">I/O3</text>
<text x="129.5" y="67.3">10</text>
<text x="129.5" y="69.7">11</text>
<text x="149" y="69.7">31</text>
<text x="149" y="67.3">32</text>
<text x="155.6" y="70.7">D2</text>
<text x="155.6" y="68.3">D1</text>
<text x="166.3" y="68.3">CA2</text>
<text x="174.6" y="67.3">39</text>
<text x="191.7" y="69.7">27</text>
<text x="198.3" y="70.7">PHI2</text>
<text x="208.2" y="70.7">/DTR</text>
<text x="217.3" y="69.7">11</text>
<text x="14.8" y="76.8">5</text>
<text x="14.8" y="74.4">6</text>
<text x="14.8" y="72">7</text>
<text x="20.3" y="77.8">A5</text>
<text x="20.3" y="75.5">A4</text>
<text x="20.3" y="73.1">A3</text>
<text x="28.8" y="73.1">I/O3</text>
<text x="28.8" y="75.4">I/O4</text>
<text x="28.8" y="77.8">I/O5</text>
<text x="36.9" y="72">15</text>
<text x="36.9" y="74.4">16</text>
<text x="36.9" y="76.8">17</text>
<text x="54" y="76.8">28</text>
<text x="54" y="74.4">29</text>
<text x="54" y="72">30</text>
<text x="60.6" y="77.8">DB5</text>
<text x="60.6" y="75.5">DB4</text>
<text x="60.6" y="73.1">DB3</text>
<text x="71.7" y="75.4">IRQ</text>
<text x="79.6" y="74.4">4</text>
<text x="109.7" y="72">5</text>
<text x="109.7" y="74.4">4</text>
<text x="109.7" y="76.8">3</text>
<text x="115.2" y="73.1">A3</text>
<text x="115.2" y="75.5">A4</text>
<text x="115.2" y="77.8">A5</text>
<text x="121.3" y="75.4">I/O5</text>
<text x="121.3" y="77.8">I/O6</text>
<text x="121.3" y="73.1">I/O4</text>
<text x="129.5" y="74.4">14</text>
<text x="129.5" y="76.8">15</text>
<text x="129.5" y="72">13</text>
<text x="149" y="76.8">28</text>
<text x="149" y="74.4">29</text>
<text x="149" y="72">30</text>
<text x="155.6" y="77.8">D5</text>
<text x="155.6" y="75.5">D4</text>
<text x="155.6" y="73.1">D3</text>
<text x="166.6" y="77.8">PA2</text>
<text x="166.6" y="75.4">PA1</text>
<text x="166.6" y="73.1">PA0</text>
<text x="174.6" y="76.8">4</text>
<text x="174.6" y="74.4">3</text>
<text x="174.6" y="72">2</text>
<text x="191.7" y="74.4">26</text>
<text x="198.3" y="75.5">/IRQ</text>
<text x="208.7" y="75.4">RXD</text>
<text x="217.3" y="74.4">12</text>
<text x="13.7" y="83.9">25</text>
<text x="14.8" y="81.5">3</text>
<text x="14.8" y="79.2">4</text>
<text x="20.3" y="82.6">A7</text>
<text x="20.3" y="80.2">A6</text>
<text x="28.8" y="80.2">I/O6</text>
<text x="28.8" y="82.6">I/O7</text>
<text x="36.9" y="79.2">18</text>
<text x="36.9" y="81.5">19</text>
<text x="54" y="81.5">26</text>
<text x="54" y="79.2">27</text>
<text x="60.6" y="82.6">DB7</text>
<text x="60.6" y="80.2">DB6</text>
<text x="71.6" y="80.2">NMI</text>
<text x="79.6" y="83.9">38</text>
<text x="79.6" y="79.2">6</text>
<text x="108.6" y="83.9">23</text>
<text x="109.7" y="79.2">2</text>
<text x="109.7" y="81.5">1</text>
<text x="115.2" y="80.2">A6</text>
<text x="115.2" y="82.6">A7</text>
<text x="121.3" y="80.2">I/O7</text>
<text x="121.3" y="82.6">I/O8</text>
<text x="129.5" y="79.2">16</text>
<text x="129.5" y="81.5">17</text>
<text x="149" y="81.5">26</text>
<text x="149" y="79.2">27</text>
<text x="155.6" y="82.6">D7</text>
<text x="155.6" y="80.2">D6</text>
<text x="166.6" y="82.6">PA4</text>
<text x="166.6" y="80.2">PA3</text>
<text x="174.6" y="83.9">7</text>
<text x="174.6" y="81.5">6</text>
<text x="174.6" y="79.2">5</text>
<text x="191.7" y="79.2">18</text>
<text x="191.7" y="81.5">19</text>
<text x="191.7" y="83.9">20</text>
<text x="198.3" y="80.2">DB0</text>
<text x="198.3" y="82.6">DB1</text>
<text x="208.7" y="80.2">RXC</text>
<text x="217.3" y="79.2">5</text>
<text x="13.7" y="88.7">21</text>
<text x="13.7" y="86.3">24</text>
<text x="20.3" y="89.7">A10</text>
<text x="20.3" y="87.3">A9</text>
<text x="20.3" y="84.9">A8</text>
<text x="29.6" y="89.7">NC</text>
<text x="29.6" y="87.3">NC</text>
<text x="36.9" y="88.7">26</text>
<text x="36.9" y="86.3">1</text>
<text x="54" y="88.7">10</text>
<text x="55.2" y="86.3">9</text>
<text x="60.6" y="89.7">A1</text>
<text x="60.6" y="87.3">A0</text>
<text x="72.4" y="84.9">SO</text>
<text x="108.6" y="86.3">22</text>
<text x="108.6" y="88.7">19</text>
<text x="115.2" y="84.9">A8</text>
<text x="115.2" y="87.3">A9</text>
<text x="115.2" y="89.7">A10</text>
<text x="149" y="86.3">34</text>
<text x="155.6" y="87.3">/RES</text>
<text x="166.6" y="89.7">PA7</text>
<text x="166.6" y="87.3">PA6</text>
<text x="166.6" y="84.9">PA5</text>
<text x="174.6" y="88.7">9</text>
<text x="174.6" y="86.3">8</text>
<text x="191.7" y="86.3">21</text>
<text x="191.7" y="88.7">22</text>
<text x="198.3" y="84.9">DB2</text>
<text x="198.3" y="87.3">DB3</text>
<text x="198.3" y="89.7">DB4</text>
<text x="208.1" y="87.3">/DSR</text>
<text x="217.3" y="86.3">17</text>
<text x="13.7" y="91">23</text>
<text x="14.8" y="93.4">2</text>
<text x="20.3" y="94.4">A12</text>
<text x="20.3" y="92.1">A11</text>
<text x="28.3" y="94.4">VCC</text>
<text x="36.9" y="93.4">28</text>
<text x="54" y="95.8">13</text>
<text x="54" y="93.4">12</text>
<text x="54.2" y="91">11</text>
<text x="60.6" y="94.4">A3</text>
<text x="60.6" y="92.1">A2</text>
<text x="71.2" y="92.1">R/W</text>
<text x="79.6" y="95.8">7</text>
<text x="79.6" y="91">34</text>
<text x="108.6" y="93.4">20</text>
<text x="108.6" y="95.8">21</text>
<text x="115.2" y="94.4">OE</text>
<text x="149" y="95.8">21</text>
<text x="149" y="91">25</text>
<text x="155.6" y="92.1">PHI2</text>
<text x="191.7" y="91">23</text>
<text x="191.7" y="93.4">24</text>
<text x="191.7" y="95.8">25</text>
<text x="198.3" y="92.1">DB5</text>
<text x="198.3" y="94.4">DB6</text>
<text x="208" y="92.1">/DCD</text>
<text x="217.3" y="95.8">10</text>
<text x="217.3" y="91">16</text>
<text x="13.7" y="98.1">20</text>
<text x="13.7" y="100.5">22</text>
<text x="20.3" y="99.2">CE</text>
<text x="20.3" y="101.6">OE</text>
<text x="54" y="100.5">15</text>
<text x="54" y="98.1">14</text>
<text x="60.6" y="101.6">A6</text>
<text x="60.6" y="99.2">A5</text>
<text x="60.6" y="96.8">A4</text>
<text x="69.7" y="96.8">SYNC</text>
<text x="71.3" y="101.6">PH0</text>
<text x="79.6" y="100.5">37</text>
<text x="108.6" y="98.1">18</text>
<text x="115.2" y="96.8">WE</text>
<text x="115.2" y="99.2">CS</text>
<text x="149" y="100.5">38</text>
<text x="155.6" y="101.6">RS0</text>
<text x="155.6" y="96.8">/IRQ</text>
<text x="166.4" y="101.6">PB1</text>
<text x="166.4" y="99.2">PB0</text>
<text x="174.6" y="100.5">11</text>
<text x="174.6" y="98.1">10</text>
<text x="191.7" y="100.5">13</text>
<text x="198.3" y="101.6">RS0</text>
<text x="198.3" y="96.8">DB7</text>
<text x="208.3" y="101.6">/CTS</text>
<text x="208.9" y="96.8">TXD</text>
<text x="217.3" y="100.5">9</text>
<text x="241" y="99.2">VCC OUT</text>
<text x="13.7" y="102.9">27</text>
<text x="20.3" y="103.9">WE</text>
<text x="28.1" y="103.9">GND</text>
<text x="36.9" y="102.9">14</text>
<text x="54" y="107.6">18</text>
<text x="54" y="105.3">17</text>
<text x="54" y="102.9">16</text>
<text x="60.6" y="106.3">A8</text>
<text x="60.6" y="103.9">A7</text>
<text x="70.8" y="106.3">PHI1</text>
<text x="79.6" y="105.3">3</text>
<text x="149" y="107.6">35</text>
<text x="149" y="105.3">36</text>
<text x="149" y="102.9">37</text>
<text x="155.6" y="106.3">RS2</text>
<text x="155.6" y="103.9">RS1</text>
<text x="166.4" y="106.3">PB3</text>
<text x="166.4" y="103.9">PB2</text>
<text x="174.6" y="107.6">14</text>
<text x="174.6" y="105.3">13</text>
<text x="174.6" y="102.9">12</text>
<text x="191.7" y="102.9">14</text>
<text x="191.7" y="107.6">28</text>
<text x="198.3" y="103.9">RS1</text>
<text x="241" y="103.9">EN</text>
<text x="246.4" y="103.9">GND</text>
<text x="54" y="112.4">20</text>
<text x="54" y="110">19</text>
<text x="60.6" y="113.4">A11</text>
<text x="60.6" y="111.1">A10</text>
<text x="60.6" y="108.7">A9</text>
<text x="70.8" y="111">PHI2</text>
<text x="79.6" y="110">39</text>
<text x="149" y="112.4">22</text>
<text x="155.6" y="113.4">R/W</text>
<text x="155.6" y="108.7">RS3</text>
<text x="166.4" y="113.4">PB6</text>
<text x="166.4" y="111">PB5</text>
<text x="166.4" y="108.7">PB4</text>
<text x="174.6" y="112.4">16</text>
<text x="174.6" y="110">15</text>
<text x="192.8" y="112.4">2</text>
<text x="198.3" y="113.4">CS0</text>
<text x="198.3" y="108.7">R/W</text>
<text x="206.9" y="111">XTAL1</text>
<text x="217.3" y="110">6</text>
<text x="20.3" y="115.8">VCC OUT</text>
<text x="54" y="119.5">24</text>
<text x="54" y="117.1">23</text>
<text x="54" y="114.8">22</text>
<text x="60.6" y="118.2">A13</text>
<text x="60.6" y="115.8">A12</text>
<text x="71.2" y="118.2">NC1</text>
<text x="79.6" y="119.5">5</text>
<text x="79.6" y="117.1">36</text>
<text x="149" y="117.1">24</text>
<text x="155.6" y="118.2">CS1</text>
<text x="166.4" y="115.8">PB7</text>
<text x="174.6" y="114.8">17</text>
<text x="174.6" y="119.5">18</text>
<text x="192.8" y="114.8">3</text>
<text x="198.3" y="115.8">/CS1</text>
<text x="206.9" y="115.8">XTAL2</text>
<text x="217.3" y="114.8">7</text>
<text x="20.3" y="120.5">EN</text>
<text x="25.7" y="120.5">GND</text>
<text x="54" y="121.9">25</text>
<text x="60.6" y="122.9">A15</text>
<text x="60.6" y="120.5">A14</text>
<text x="71.2" y="120.5">NC2</text>
<text x="71.2" y="122.9">NC3</text>
<text x="79.6" y="121.9">35</text>
<text x="149" y="121.9">23</text>
<text x="155.6" y="122.9">/CS2</text>
<text x="166.3" y="122.9">CB2</text>
<text x="166.3" y="120.5">CB1</text>
<text x="174.6" y="121.9">19</text>
<text x="211.3" y="126.6">6</text>
<text x="211.3" y="131.4">5</text>
<text x="232.1" y="126.6">1</text>
<text x="232.1" y="131.4">2</text>
<text x="211.3" y="136.1">4</text>
<text x="226.6" y="137.2">NC</text>
<text x="232.1" y="136.1">3</text>
<text x="78.9" y="143.2">1</text>
<text x="105.7" y="143.2">20</text>
<text x="150.1" y="143.2">2</text>
<text x="169.8" y="143.2">18</text>
<text x="78.9" y="145.6">2</text>
<text x="78.9" y="148">3</text>
<text x="84.4" y="144.3">I/CLK</text>
<text x="84.4" y="146.7">I_1</text>
<text x="84.4" y="149">I_2</text>
<text x="94.3" y="146.7">I/O/Q_8</text>
<text x="94.3" y="149">I/O/Q_7</text>
<text x="97.1" y="144.3">VCC</text>
<text x="105.7" y="145.6">19</text>
<text x="105.7" y="148">18</text>
<text x="150.1" y="145.6">4</text>
<text x="150.1" y="148">6</text>
<text x="155.6" y="144.3">A1</text>
<text x="155.6" y="146.7">A2</text>
<text x="155.6" y="149">A3</text>
<text x="163" y="149">Y3</text>
<text x="163" y="146.7">Y2</text>
<text x="163" y="144.3">Y1</text>
<text x="169.8" y="148">14</text>
<text x="169.8" y="145.6">16</text>
<text x="78.9" y="150.4">4</text>
<text x="78.9" y="152.7">5</text>
<text x="78.9" y="155.1">6</text>
<text x="84.4" y="151.4">I_3</text>
<text x="84.4" y="153.8">I_4</text>
<text x="94.3" y="151.4">I/O/Q_6</text>
<text x="94.3" y="153.8">I/O/Q_5</text>
<text x="105.7" y="150.4">17</text>
<text x="105.7" y="152.7">16</text>
<text x="105.7" y="155.1">15</text>
<text x="150.1" y="155.1">1</text>
<text x="150.1" y="150.4">8</text>
<text x="155.6" y="151.4">A4</text>
<text x="163" y="151.4">Y4</text>
<text x="169.8" y="150.4">12</text>
<text x="78.9" y="157.5">7</text>
<text x="78.9" y="159.9">8</text>
<text x="84.4" y="156.1">I_5</text>
<text x="84.4" y="158.5">I_6</text>
<text x="84.4" y="160.9">I_7</text>
<text x="94.3" y="156.1">I/O/Q_4</text>
<text x="94.3" y="158.5">I/O/Q_3</text>
<text x="94.3" y="160.9">I/O/Q_2</text>
<text x="105.7" y="157.5">14</text>
<text x="105.7" y="159.9">13</text>
<text x="155.6" y="156.1">G</text>
<text x="77.8" y="164.6">10</text>
<text x="78.9" y="162.2">9</text>
<text x="84.4" y="163.3">I_8</text>
<text x="84.4" y="165.6">GND</text>
<text x="94.3" y="163.3">I/O/Q_1</text>
<text x="97.4" y="165.6">I/OE</text>
<text x="105.7" y="162.2">12</text>
<text x="105.7" y="164.6">11</text>
<text x="149" y="171.7">13</text>
<text x="149.1" y="169.3">11</text>
<text x="155.6" y="170.4">A1</text>
<text x="155.6" y="172.8">A2</text>
<text x="163" y="172.8">Y2</text>
<text x="163" y="170.4">Y1</text>
<text x="169.8" y="171.7">7</text>
<text x="169.8" y="169.3">9</text>
<text x="30.9" y="174.1">1</text>
<text x="34.5" y="175.1">VI</text>
<text x="37.6" y="178.5">GND</text>
<text x="41.5" y="175.1">VO</text>
<text x="46.9" y="174.1">3</text>
<text x="149" y="174.1">15</text>
<text x="149" y="176.5">17</text>
<text x="155.6" y="175.1">A3</text>
<text x="155.6" y="177.5">A4</text>
<text x="163" y="177.5">Y4</text>
<text x="163" y="175.1">Y3</text>
<text x="169.8" y="176.5">3</text>
<text x="169.8" y="174.1">5</text>
<text x="39.1" y="182.5" transform="rotate(-90 39.1 182.5)">2</text>
<text x="39.1" y="181.4" transform="rotate(-90 39.1 181.4)">*2</text>
<text x="149" y="181.2">19</text>
<text x="155.6" y="182.3">G</text>
</g>
<g font-size="1.7" fill="#808080">
<text x="101.2" y="47.4">RESET</text>
<text x="100.2" y="52.2">R/W</text>
<text x="105.3" y="49.8">IRQ</text>
<text x="143.9" y="143.6">PB0</text>
<text x="143.9" y="145.9">PB1</text>
<text x="180.7" y="144.2">VECTOR_PIN5</text>
<text x="180.7" y="146.5">VECTOR_PIN6</text>
<text x="180.7" y="160.8">VECTOR_PIN7</text>
<text x="180.7" y="163.2">VECTOR_PIN4</text>
<text x="143.9" y="169.7">PB3</text>
<text x="143.9" y="172.1">PB4</text>
<text x="180.7" y="170.3">VECTOR_PIN8</text>
<text x="180.7" y="172.6">VECTOR_PIN11</text>
<text x="143.9" y="174.4">PB5</text>
<text x="180.7" y="175">VECTOR_PIN9</text>
</g>
</svg>
